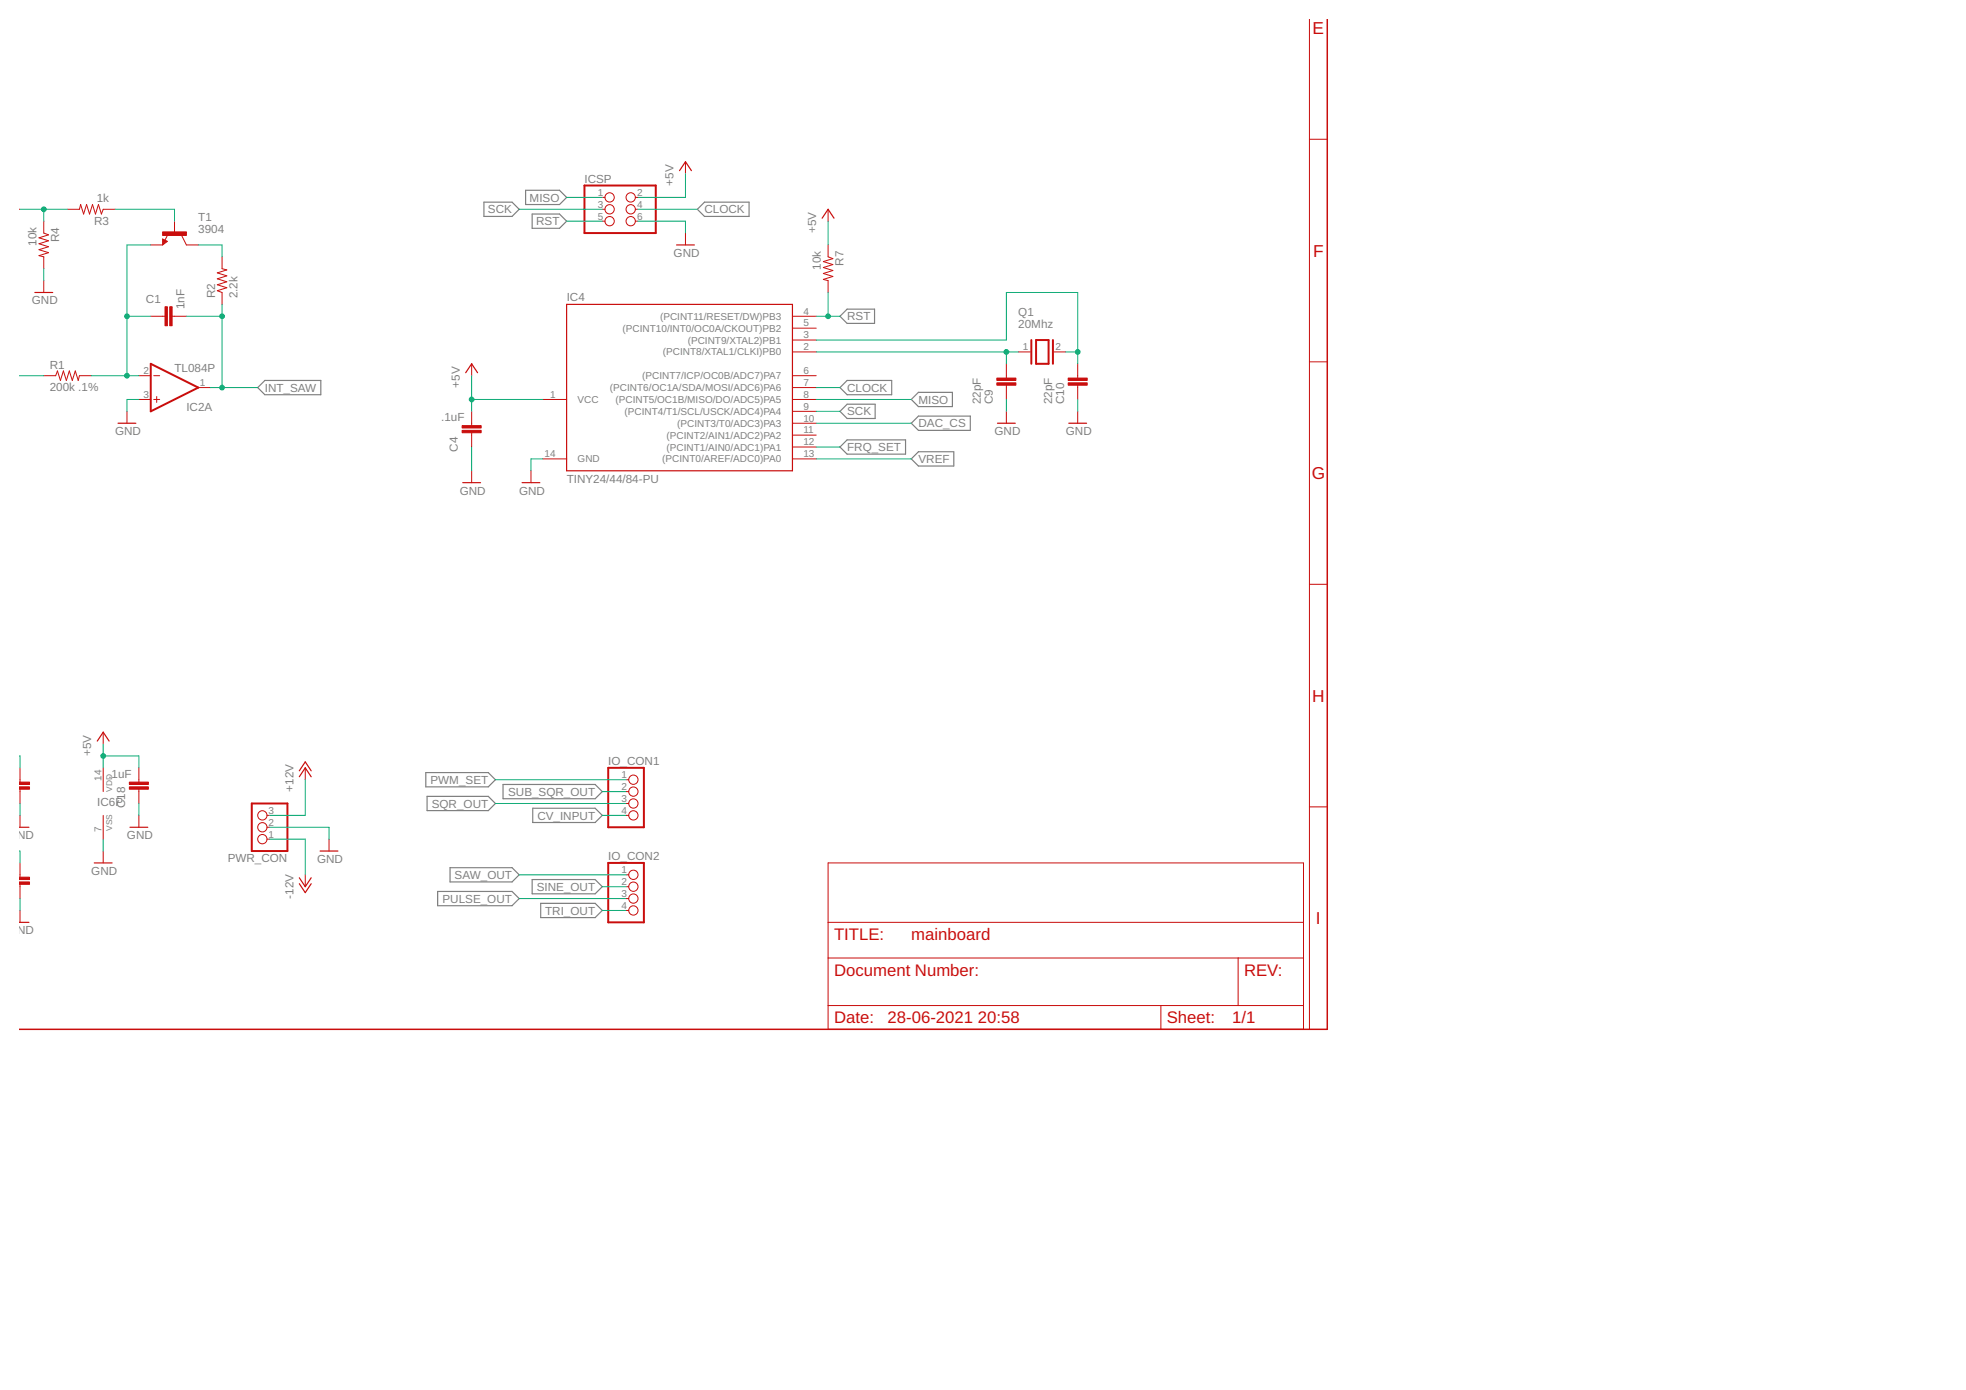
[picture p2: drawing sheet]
<svg xmlns="http://www.w3.org/2000/svg" width="420mm" height="297mm" viewBox="0 0 420 297" stroke-linecap="round" stroke-linejoin="round" font-family="sans-serif">
<g fill="none" stroke="#808080" stroke-width=".25">
<path d="M103.4 43.2h6l1.6 1.5-1.6 1.5h-6zM112.3 40.7h7.3l1.5 1.5-1.5 1.5h-7.3zM113.7 45.7h5.9l1.5 1.6-1.5 1.5h-5.9zM150.6 43.2h9.5v3h-9.5l-1.6-1.5zM179.5 67.6l1.5-1.5h5.9v3h-5.9zM55.1 82.8l1.5-1.5h12v3h-12zM179.5 87.9l1.5-1.5h6v3h-6zM179.5 95.5l1.5-1.5h12.5v3h-12.5zM181 81.3h9.6v3h-9.6l-1.5-1.5zM194.8 98.1l1.5-1.6h7.5v3.1h-7.5zM194.8 90.4l1.5-1.5h11.1v3.1h-11.1zM194.8 85.4l1.5-1.6h7.2v3.1h-7.2z"/>
<path d="M91 165.1h13.4l1.5 1.5-1.5 1.5h-13.4zM91.3 170.2h13.1l1.5 1.5-1.5 1.5h-13.1zM107.5 167.6h19.7l1.5 1.6-1.5 1.5h-19.7zM113.9 172.7h13.3l1.5 1.5-1.5 1.6h-13.3zM93.5 190.5h15.9l1.6 1.5-1.6 1.5h-15.9zM96.2 185.4h13.2l1.6 1.5-1.6 1.6h-13.2zM113.7 188h13.5l1.5 1.5-1.5 1.5h-13.5zM115.5 193h11.7l1.5 1.6-1.5 1.5h-11.7z"/>
</g>
<g fill="none" stroke="#c90d0c" stroke-width=".21">
<path d="M279.8 4.1v215.9M146.5 34.6v2.5M279.8 29.8h3.9M4.1 44.7h.2M9.4 47.3v2.5l1 .4-2.1 .6 2.1 .7-2.1 .6 2.1 .6-2.1 .7 2.1 .6-2.1 .6 1.1 .3v2.5M9.4 60v2.5M14.4 44.7h2.6l.2-1 .7 2 .6-2 .6 2 .7-2 .6 2 .6-2 .7 2 .4-1h2.5M32.2 52.3h2.6M34.8 51.1l1 .5-1 .7zM35.9 50.1l-.7 1.3M37.3 47.3v2.5M38.8 50.3l1 2h2.6"/>
<path d="M47.5 54.9v2.5l1 .3-2.1 .6 2.1 .6-2.1 .7 2.1 .6-2.1 .7 2.1 .6-2.1 .6 1.1 .4v2.5M128.7 44.7h.6M128.7 42.2h.6M128.7 47.3h.6M135.8 44.7h.5M135.8 42.2h.5M135.8 47.3h.5M146.5 49.8v2.5M177 52.3v2.6l1 .4-2 .6 2 .6-2 .7 2 .6-2 .6 2 .7-2 .6 1 .3v2.5M177 44.7v2.6M32.2 67.6h3.1M36.8 67.6h3"/>
<path d="M100.8 77.7v2.6M169.4 67.6h5M169.4 70.1h5M169.4 72.7h5M169.4 75.2h5M215.1 77.7v3.1M217.6 75.2h2.6M225.2 75.2h2.6M230.3 77.7v3.1M279.8 77.3h3.9M9.4 80.3h2.5l.4-1 .6 2 .6-2 .7 2 .6-2 .7 2 .6-2 .6 2 .3-1h2.5M27.1 87.9v2.5"/>
<path d="M29.7 80.3h2.5M29.7 85.4h2.5M32.9 80.3h1.2M32.9 85.4h1.2M33.5 84.7v1.3M42.4 82.8h2.5M100.8 87.9v3.1M100.8 92.5v3M116 98.1h5.1M116 85.4h5.1M169.4 80.3h5M169.4 98.1h5"/>
<path d="M169.4 85.4h5M169.4 82.8h5M169.4 87.9h5M169.4 90.4h5M169.4 93h5M169.4 95.5h5M215.1 82.3v3.1M215.1 87.9v2.5M230.3 82.3v3.1M230.3 87.9v2.5M100.8 100.6v2.5M113.5 100.6v2.5"/>
<path d="M279.8 124.9h3.9M22.1 156.5v2.5M4.3 164.1v3M4.3 168.7v3M4.3 174.2v2.6M22.1 164.1v5.1M22.1 174.2v5.1M29.7 164.1v3M29.7 168.7v3M29.7 174.2v2.6M57 179.3h.6M57 176.8h.6"/>
<path d="M57 174.2h.6M65.2 164.1v2.5M70.3 179.3v2.6M133.8 174.2h.6M133.8 166.6h.6M133.8 169.2h.6M133.8 171.7h.6M279.8 172.4h3.9M4.3 184.4v3.1M4.3 189v3M4.3 194.6v2.5M22.1 181.9v2.5"/>
<path d="M65.2 186.9v2.6M133.8 186.9h.6M133.8 189.5h.6M133.8 192h.6M133.8 194.6h.6M177 184.4h101.6v35.6h-101.6zM177 197.1h101.6M177 204.7h101.6M177 214.9h101.6M248.1 214.9v5.1M264.6 204.7v10.2"/>
<circle cx="130.3" cy="42.2" r=".99"/>
<circle cx="130.3" cy="47.3" r=".99"/>
<circle cx="130.3" cy="44.7" r=".99"/>
<circle cx="134.8" cy="42.2" r=".99"/>
<circle cx="134.8" cy="47.3" r=".99"/>
<circle cx="134.8" cy="44.7" r=".99"/>
<circle cx="56.1" cy="174.2" r=".99"/>
<circle cx="56.1" cy="176.8" r=".99"/>
<circle cx="56.1" cy="179.3" r=".99"/>
<circle cx="135.4" cy="169.2" r=".99"/>
<circle cx="135.4" cy="171.7" r=".99"/>
<circle cx="135.4" cy="166.6" r=".99"/>
<circle cx="135.4" cy="174.2" r=".99"/>
<circle cx="135.4" cy="192" r=".99"/>
<circle cx="135.4" cy="186.9" r=".99"/>
<circle cx="135.4" cy="189.5" r=".99"/>
<circle cx="135.4" cy="194.6" r=".99"/>
</g>
<g fill="#c90d0c" stroke="#c90d0c" stroke-width=".21">
<path d="M36.3 65.6h.5v4h-.5z"/>
<path d="M35.3 65.6h.5v4h-.5z"/>
<path d="M34.8 49.6h5v.7h-5z"/>
<path d="M98.8 91h4v.5h-4z"/>
<path d="M98.8 92h4v.5h-4z"/>
<path d="M213 80.8h4.1v.5h-4.1z"/>
<path d="M213 81.8h4.1v.5h-4.1z"/>
<path d="M228.3 80.8h4v.5h-4z"/>
<path d="M228.3 81.8h4v.5h-4z"/>
<path d="M4.1 187.5h2.2v.5h-2.2z"/>
<path d="M4.1 188.5h2.2v.5h-2.2z"/>
<path d="M4.1 167.1h2.2v.5h-2.2z"/>
<path d="M4.1 168.1h2.2v.6h-2.2z"/>
<path d="M27.6 167.1h4.1v.5h-4.1z"/>
<path d="M27.6 168.1h4.1v.6h-4.1z"/>
</g>
<g fill="none" stroke="#c90d0c" stroke-width=".25">
<path d="M145.2 36.5l1.3-1.9 1.3 1.9M34.9 51.3v.8l.6-.5-.5-.3v.4l.3-.1M144.6 52.3h3.8M175.7 46.6l1.3-1.9 1.2 1.9M7.5 62.5h3.8M99.5 79.7l1.3-2 1.3 2M121.1 65h48.3v35.6h-48.3zM25.2 90.4h3.8M213.2 90.4h3.8M228.4 90.4h3.8M98.9 103.1h3.8M111.6 103.1h3.8"/>
<path d="M20.8 158.4l1.3-1.9 1.2 1.9M4.1 176.8h2.1M27.8 176.8h3.8M64 166l1.2-1.9 1.3 1.9M64 164.7l1.2-1.9 1.3 1.9M4.1 197.1h2.1M20.2 184.4h3.8M64 187.6l1.2 1.9 1.3-1.9M64 188.8l1.2 2 1.3-2M68.4 181.9h3.8"/>
</g>
<path d="M124.9 39.6h15.2v10.2h-15.2zM32.2 77.7l10.2 5.1-10.2 5.1zM220.4 72.7v5M221.4 72.7h2.7v5h-2.7zM225 72.7v5M53.8 171.7h7.6v10.2h-7.6zM130 164.1h7.6v12.7h-7.6zM130 184.4h7.6v12.7h-7.6z" fill="none" stroke="#c90d0c" stroke-width=".42"/>
<path d="M283.7 4.1v215.9h-279.6" fill="none" stroke="#c90d0c" stroke-width=".32"/>
<g fill="none" stroke="#0dab76" stroke-width=".21">
<path d="M146.5 37.1v5.1h-10.2M4.3 44.7h10.1M9.4 44.7v2.6M9.4 57.4v2.6M24.6 44.7h12.7v2.6M32.2 52.3h-5.1v28M42.4 52.3h5.1v2.6M111 44.7h17.7M121.1 47.3h7.6M121.1 42.2h7.6M136.3 47.3h10.2v2.5M136.3 44.7h12.7"/>
<path d="M177 47.3v5M27.1 67.6h5.1M39.8 67.6h7.7M47.5 65v17.8M174.4 72.7h40.7v-10.2h15.2v15.2M174.4 67.6h5.1M174.4 75.2h43.2M177 62.5v5.1M215.1 75.2v2.5M227.8 75.2h2.5M4.1 80.3h5.3M19.5 80.3h10.2"/>
<path d="M29.7 85.4h-2.6v2.5M44.9 82.8h10.2M100.8 85.4h15.2M100.8 80.3v7.6M100.8 95.5v5.1M116 98.1h-2.5v2.5M174.4 85.4h20.4M174.4 98.1h20.4M174.4 82.8h5.1M174.4 87.9h5.1M174.4 95.5h5.1M174.4 90.4h20.4"/>
<path d="M215.1 85.4v2.5M230.3 85.4v2.5M22.1 159v5.1M4.1 161.5h.2v2.6M4.3 171.7v2.5M22.1 179.3v2.6M22.1 161.5h7.6v2.6M29.7 171.7v2.5M57.6 176.8h12.7v2.5M57.6 179.3h7.6v7.6M65.2 166.6v7.6h-7.6M105.9 171.7h27.9"/>
<path d="M105.9 166.6h27.9M128.7 174.2h5.1M128.7 169.2h5.1M4.1 181.9h.2v2.5M4.3 192v2.6M111 186.9h22.8M111 192h22.8M128.7 194.6h5.1M128.7 189.5h5.1"/>
</g>
<g fill="#0dab76" stroke="#0dab76" stroke-width=".21">
<circle cx="27.1" cy="80.3" r=".51"/>
<circle cx="27.1" cy="67.6" r=".51"/>
<circle cx="47.5" cy="82.8" r=".51"/>
<circle cx="47.5" cy="67.6" r=".51"/>
<circle cx="9.4" cy="44.7" r=".51"/>
<circle cx="100.8" cy="85.4" r=".51"/>
<circle cx="22.1" cy="161.5" r=".51"/>
<circle cx="215.1" cy="75.2" r=".51"/>
<circle cx="230.3" cy="75.2" r=".51"/>
<circle cx="177" cy="67.6" r=".51"/>
</g>
<g font-size="3.7" fill="#c90d0c">
<text x="280.5" y="7.3">E</text>
<text x="280.6" y="54.8">F</text>
<text x="280.3" y="102.4">G</text>
<text x="280.4" y="149.9">H</text>
<text x="281.2" y="197.5">I</text>
</g>
<g font-size="3.6" fill="#c90d0c">
<text x="178.2" y="200.9">TITLE:</text>
<text x="194.8" y="200.9">mainboard</text>
<text x="178.2" y="208.5">Document Number:</text>
<text x="265.9" y="208.5">REV:</text>
<text x="178.2" y="218.7">Date:</text>
<text x="189.7" y="218.7">28-06-2021</text>
<text x="209" y="218.7">20:58</text>
<text x="249.4" y="218.7">Sheet:</text>
<text x="263.3" y="218.7">1/1</text>
</g>
<g font-size="2.5" fill="#808080">
<text x="124.9" y="39">ICSP</text>
<text x="144" y="39.6" transform="rotate(-90 144 39.6)">+5V</text>
<text x="20.1" y="48">R3</text>
<text x="20.7" y="43.2">1k</text>
<text x="42.4" y="47.3">T1</text>
<text x="104.3" y="45.6">SCK</text>
<text x="113.2" y="43.1">MISO</text>
<text x="150.6" y="45.6">CLOCK</text>
<text x="7.8" y="52.6" transform="rotate(-90 7.8 52.6)">10k</text>
<text x="12.6" y="51.7" transform="rotate(-90 12.6 51.7)">R4</text>
<text x="42.4" y="49.8">3904</text>
<text x="114.6" y="48.2">RST</text>
<text x="174.4" y="49.8" transform="rotate(-90 174.4 49.8)">+5V</text>
<text x="144" y="54.9">GND</text>
<text x="175.5" y="57.6" transform="rotate(-90 175.5 57.6)">10k</text>
<text x="180.3" y="56.8" transform="rotate(-90 180.3 56.8)">R7</text>
<text x="6.8" y="65">GND</text>
<text x="31.2" y="64.7">C1</text>
<text x="46" y="63.8" transform="rotate(-90 46 63.8)">R2</text>
<text x="50.8" y="63.8" transform="rotate(-90 50.8 63.8)">2.2k</text>
<text x="121.1" y="64.3">IC4</text>
<text x="39.4" y="66.1" transform="rotate(-90 39.4 66.1)">1nF</text>
<text x="181" y="68.5">RST</text>
<text x="217.6" y="70.1">20Mhz</text>
<text x="217.6" y="67.6">Q1</text>
<text x="10.6" y="83.6">200k .1%</text>
<text x="10.6" y="78.8">R1</text>
<text x="37.3" y="79.5">TL084P</text>
<text x="56.6" y="83.7">INT_SAW</text>
<text x="98.2" y="82.8" transform="rotate(-90 98.2 82.8)">+5V</text>
<text x="181" y="83.7">CLOCK</text>
<text x="39.8" y="87.8">IC2A</text>
<text x="181" y="88.8">SCK</text>
<text x="196.3" y="86.2">MISO</text>
<text x="209.6" y="86.4" transform="rotate(-90 209.6 86.4)">22pF</text>
<text x="212.2" y="86.4" transform="rotate(-90 212.2 86.4)">C9</text>
<text x="224.9" y="86.4" transform="rotate(-90 224.9 86.4)">22pF</text>
<text x="227.4" y="86.4" transform="rotate(-90 227.4 86.4)">C10</text>
<text x="24.6" y="93">GND</text>
<text x="94.3" y="90.1">.1uF</text>
<text x="196.3" y="91.3">DAC_CS</text>
<text x="212.5" y="93">GND</text>
<text x="227.8" y="93">GND</text>
<text x="97.9" y="96.5" transform="rotate(-90 97.9 96.5)">C4</text>
<text x="181" y="96.4">FRQ_SET</text>
<text x="196.3" y="98.9">VREF</text>
<text x="98.2" y="105.7">GND</text>
<text x="110.9" y="105.7">GND</text>
<text x="121.1" y="103.1">TINY24/44/84-PU</text>
<text x="19.5" y="161.6" transform="rotate(-90 19.5 161.6)">+5V</text>
<text x="23.2" y="166.2">.1uF</text>
<text x="92" y="167.5">PWM_SET</text>
<text x="130" y="163.5">IO_CON1</text>
<text x="20.8" y="172.3">IC6P</text>
<text x="26.8" y="172.7" transform="rotate(-90 26.8 172.7)">C18</text>
<text x="62.7" y="169.2" transform="rotate(-90 62.7 169.2)">+12V</text>
<text x="92.3" y="172.6">SQR_OUT</text>
<text x="108.6" y="170.1">SUB_SQR_OUT</text>
<text x="1.7" y="179.3">GND</text>
<text x="27.1" y="179.3">GND</text>
<text x="114.8" y="175.1">CV_INPUT</text>
<text x="48.7" y="184.3">PWR_CON</text>
<text x="67.8" y="184.4">GND</text>
<text x="130" y="183.8">IO_CON2</text>
<text x="19.5" y="186.9">GND</text>
<text x="97.2" y="187.8">SAW_OUT</text>
<text x="114.7" y="190.4">SINE_OUT</text>
<text x="62.7" y="192" transform="rotate(-90 62.7 192)">-12V</text>
<text x="94.6" y="192.9">PULSE_OUT</text>
<text x="116.5" y="195.5">TRI_OUT</text>
<text x="1.7" y="199.6">GND</text>
</g>
<g font-size="2.1" fill="#808080">
<text x="127.7" y="41.8">1</text>
<text x="136.1" y="41.8">2</text>
<text x="127.7" y="44.4">3</text>
<text x="127.7" y="46.9">5</text>
<text x="136.1" y="44.4">4</text>
<text x="136.1" y="46.9">6</text>
<text x="133.1" y="70.9">(PCINT10/INT0/OC0A/CKOUT)PB2</text>
<text x="141.1" y="68.3">(PCINT11/RESET/DW)PB3</text>
<text x="171.7" y="67.2">4</text>
<text x="171.7" y="69.8">5</text>
<text x="141.6" y="76">(PCINT8/XTAL1/CLKI)PB0</text>
<text x="147" y="73.4">(PCINT9/XTAL2)PB1</text>
<text x="171.7" y="72.3">3</text>
<text x="171.7" y="74.8">2</text>
<text x="218.6" y="74.8">1</text>
<text x="225.6" y="74.8">2</text>
<text x="30.7" y="79.9">2</text>
<text x="42.7" y="82.5">1</text>
<text x="130.4" y="83.6">(PCINT6/OC1A/SDA/MOSI/ADC6)PA6</text>
<text x="137.2" y="81">(PCINT7/ICP/OC0B/ADC7)PA7</text>
<text x="171.7" y="79.9">6</text>
<text x="171.7" y="82.5">7</text>
<text x="30.7" y="85">3</text>
<text x="117.6" y="85">1</text>
<text x="123.4" y="86.1">VCC</text>
<text x="131.5" y="86.1">(PCINT5/OC1B/MISO/DO/ADC5)PA5</text>
<text x="133.5" y="88.7">(PCINT4/T1/SCL/USCK/ADC4)PA4</text>
<text x="171.7" y="85">8</text>
<text x="171.7" y="87.5">9</text>
<text x="142.5" y="93.7">(PCINT2/AIN1/ADC2)PA2</text>
<text x="144.7" y="91.2">(PCINT3/T0/ADC3)PA3</text>
<text x="171.7" y="90.1">10</text>
<text x="171.7" y="92.6">11</text>
<text x="171.7" y="95.2">12</text>
<text x="116.4" y="97.7">14</text>
<text x="123.4" y="98.8">GND</text>
<text x="141.5" y="98.8">(PCINT0/AREF/ADC0)PA0</text>
<text x="142.5" y="96.3">(PCINT1/AIN0/ADC1)PA1</text>
<text x="171.7" y="97.7">13</text>
<text x="21.7" y="166.8" transform="rotate(-90 21.7 166.8)">14</text>
<text x="132.8" y="166.3">1</text>
<text x="57.4" y="173.9">3</text>
<text x="132.8" y="168.8">2</text>
<text x="132.8" y="171.4">3</text>
<text x="132.8" y="173.9">4</text>
<text x="21.7" y="177.8" transform="rotate(-90 21.7 177.8)">7</text>
<text x="57.4" y="179">1</text>
<text x="57.4" y="176.4">2</text>
<text x="132.8" y="186.6">1</text>
<text x="132.8" y="189.1">2</text>
<text x="132.8" y="191.7">3</text>
<text x="132.8" y="194.2">4</text>
</g>
<g font-size="1.8" fill="#808080">
<text x="24" y="169.2" transform="rotate(-90 24 169.2)">VDD</text>
<text x="24" y="177.6" transform="rotate(-90 24 177.6)">VSS</text>
</g>
</svg>
